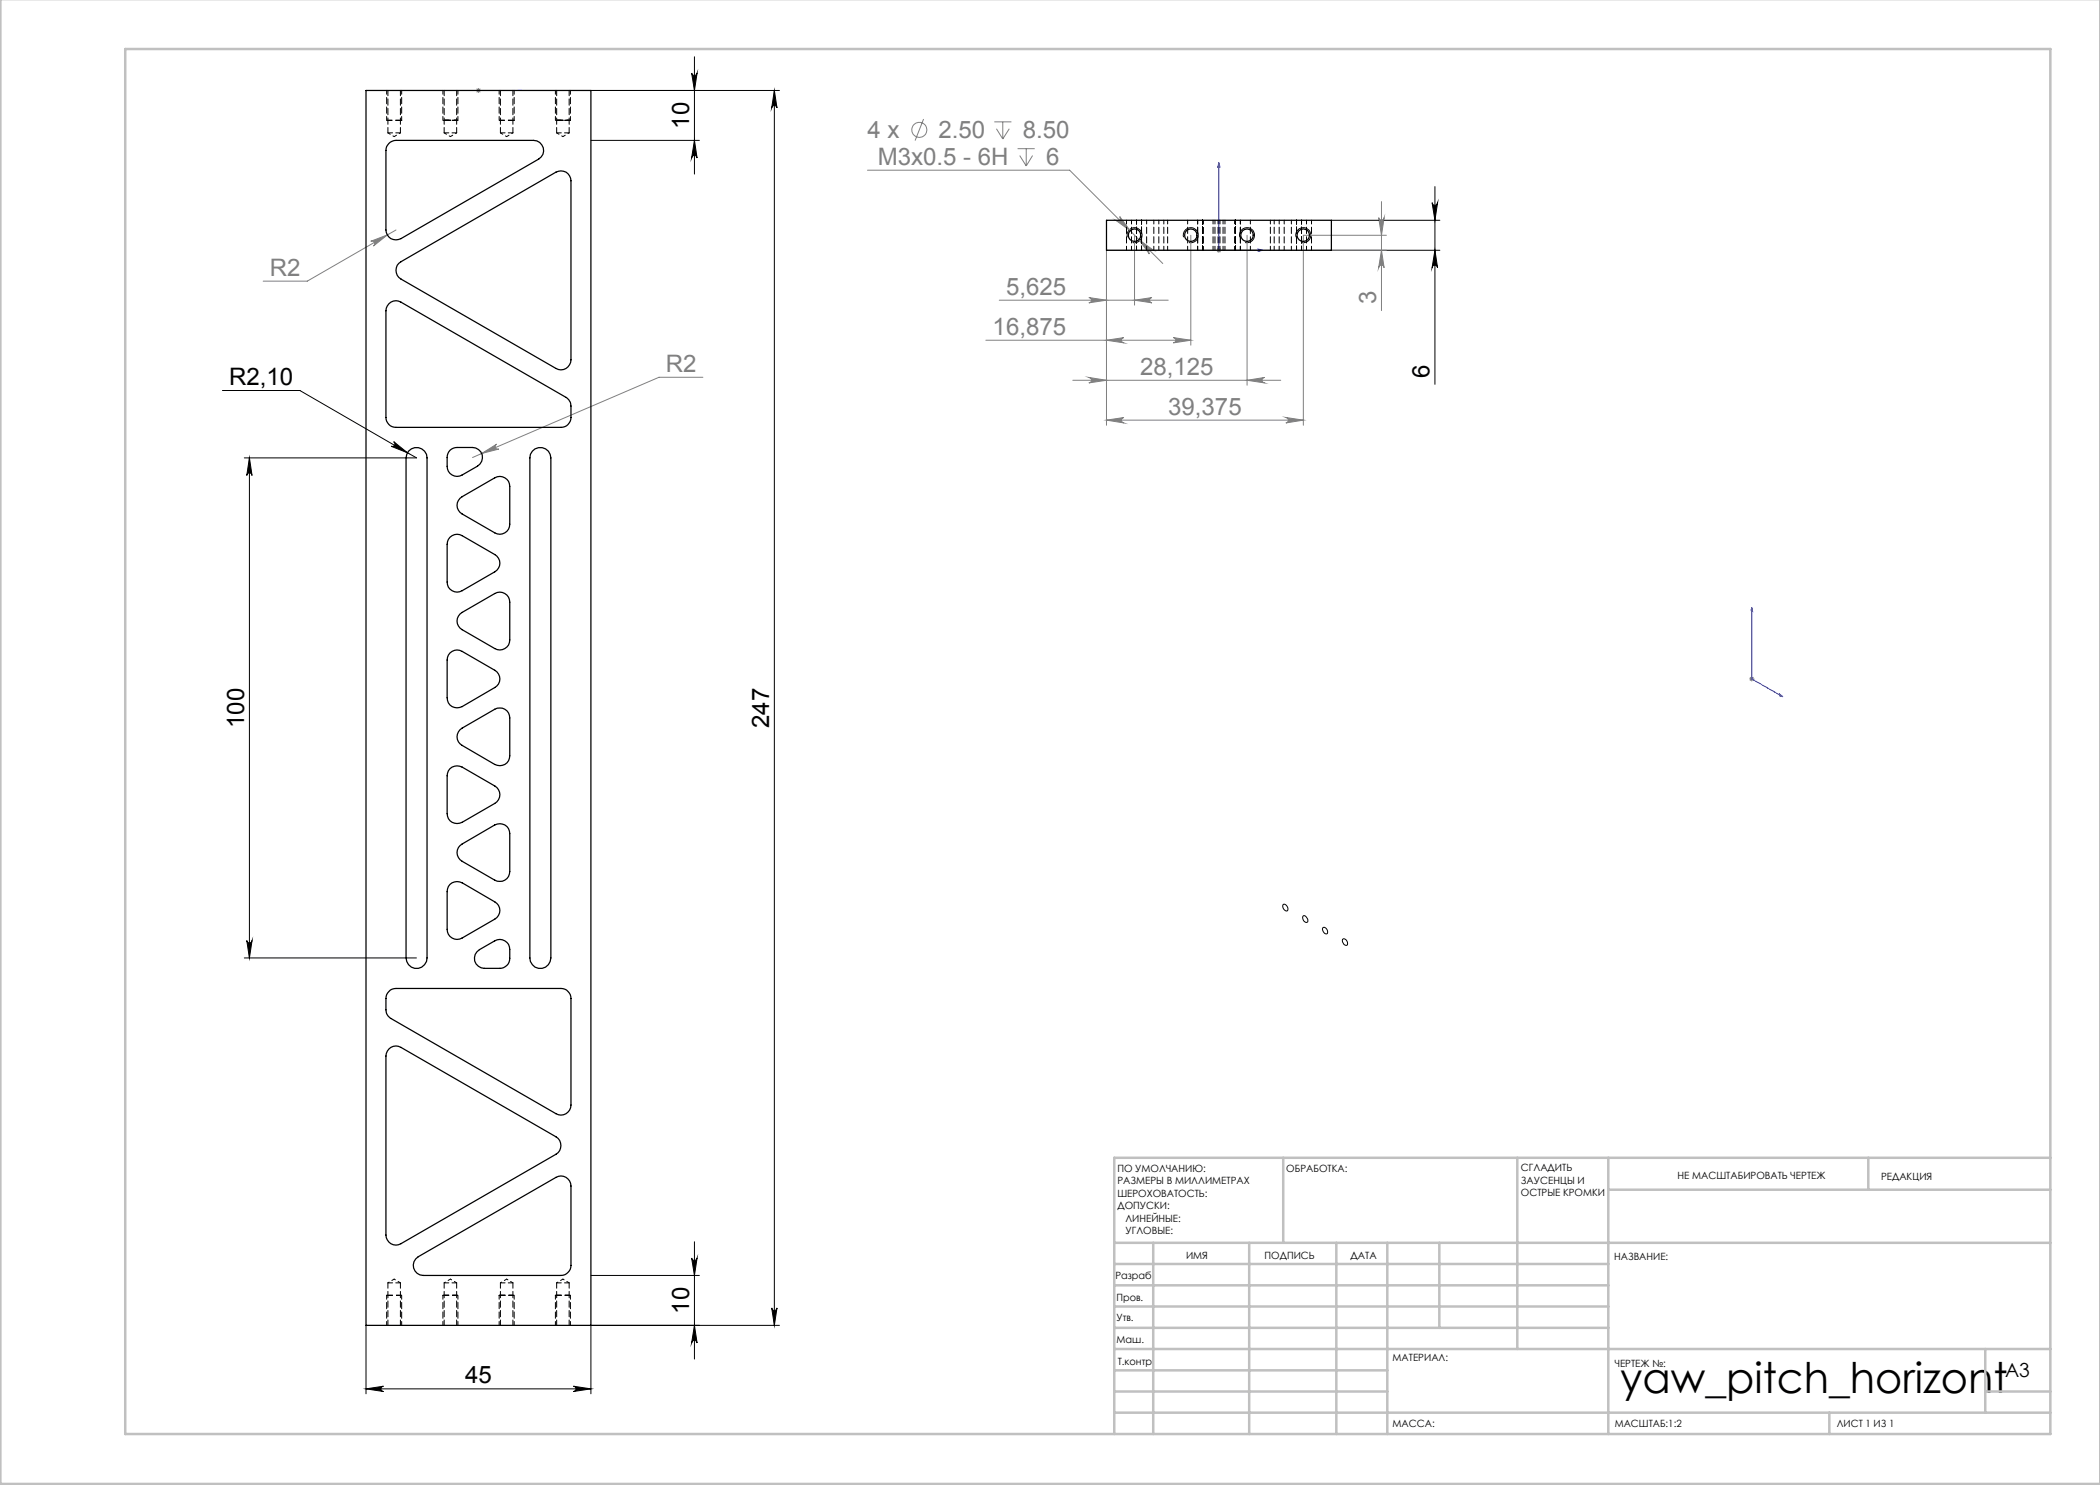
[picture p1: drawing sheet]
<svg xmlns="http://www.w3.org/2000/svg" width="420mm" height="297mm" viewBox="0 0 420 297" stroke-linecap="round" stroke-linejoin="round" font-family="sans-serif">
<g fill="none" stroke="#808080" stroke-width=".2">
<path d="M95.2 18.1h1M95.3 17.7l.8 .7M95.7 17.6v1M96.1 17.7l-.8 .7M173.5 34h40.4l18.7 18.7M184.7 23.8l-1.7 4.3M198.9 24.4h3.4M199.3 25.7l1.3 2.1M200.6 24.4v3.4M201.9 25.7l-1.3 2.1M203.5 29.7h3.4M203.9 31.1l1.3 2.1"/>
<path d="M205.2 29.7v3.5M206.5 31.1l-1.3 2.1M74.2 48.3l3.3-1.3-2.8 2.2a.55 .55 0 0 0 .2-.7 .55 .55 0 0 0-.7-.2zM79.2 46l-17.7 10.2h-8.9M217.8 59.5l3.5 .5-3.5 .6a.53 .53 0 0 0 .5-.6 .53 .53 0 0 0-.5-.5zM223.2 44.1a.54 .54 0 0 0 .7-.1 .54 .54 0 0 0 0-.7l2.1 2.8zM226.9 47.1v13.9M227.8 47.9l2.8 2.1a.55 .55 0 0 0-.7 0 .55 .55 0 0 0 0 .8zM238.2 47.1v21.9M243.4 49.7l.7 .7M243.8 49.5v1M244.1 49.7l-.7 .7"/>
<path d="M249.4 47.1v29.9M275.7 43.5a.55 .55 0 0 0 .6 .6 .55 .55 0 0 0 .5-.6l-.5 3.6zM276.3 40.3v21.8M276.3 50.1l.5 3.4a.55 .55 0 0 0-.5-.5 .55 .55 0 0 0-.6 .5zM277.3 50.1h-56v35M277.3 47.1h-16.6v38M140.6 75.5h-8.8l-37.3 16M197.2 68h41M199.8 60h33.8M214.6 76.1h41.6M217.8 75.5l3.5 .6-3.5 .5a.55 .55 0 0 0 .5-.6 .55 .55 0 0 0-.5-.5zM221.3 68l3.5-.5a.53 .53 0 0 0-.5 .5 .53 .53 0 0 0 .5 .6z"/>
<path d="M226.9 60l3.5-.5a.53 .53 0 0 0-.5 .5 .53 .53 0 0 0 .5 .6zM234.7 67.5l3.5 .5-3.5 .6a.53 .53 0 0 0 .5-.6 .53 .53 0 0 0-.5-.5zM249.4 76.1l3.5-.6a.55 .55 0 0 0-.5 .5 .55 .55 0 0 0 .5 .6zM96.3 90.7l3-1.9a.54 .54 0 0 0-.2 .7 .54 .54 0 0 0 .7 .3zM221.3 84l3.5-.5a.55 .55 0 0 0-.5 .5 .55 .55 0 0 0 .5 .6zM221.3 84h39.4M257.2 83.5l3.5 .5-3.5 .6a.55 .55 0 0 0 .5-.6 .55 .55 0 0 0-.5-.5zM349.8 135.8h1.1M350 135.4l.7 .7M350.3 135.3v1M350.7 135.4l-.7 .7"/>
<circle cx="183.9" cy="26" r="1.51"/>
</g>
<g fill="none" stroke="#000" stroke-width=".2">
<path d="M118.2 18.1h37.7M138.3 14.6a.55 .55 0 0 0 .6 .5 .55 .55 0 0 0 .5-.5l-.5 3.5zM138.9 11.4v23.4M154.9 18.1l.5 3.5a.53 .53 0 0 0-.5-.5 .53 .53 0 0 0-.6 .5zM154.9 18.1v247M118.2 28.1h21.7M138.9 28.1l.5 3.5a.55 .55 0 0 0-.5-.5 .55 .55 0 0 0-.6 .5zM287 37.3v39.6M225.5 47.4a1.5 1.5 0 0 1 1.3-1.8 1.5 1.5 0 0 1 1.6 1.6 1.5 1.5 0 0 1-1.9 1.3M236.7 47.4a1.5 1.5 0 0 1 1.3-1.8 1.5 1.5 0 0 1 1.7 1.6 1.5 1.5 0 0 1-1.9 1.3M248 47.4a1.5 1.5 0 0 1 1.3-1.8 1.5 1.5 0 0 1 1.6 1.6 1.5 1.5 0 0 1-1.9 1.3M259.2 47.4a1.5 1.5 0 0 1 1.3-1.8 1.5 1.5 0 0 1 1.7 1.6 1.5 1.5 0 0 1-1.9 1.3"/>
<path d="M266.3 50.1h21.7M266.3 44.1h21.7M286.4 40.5a.55 .55 0 0 0 .6 .6 .55 .55 0 0 0 .5-.6l-.5 3.6zM287 50.1l.5 3.4a.55 .55 0 0 0-.5-.5 .55 .55 0 0 0-.6 .5zM44.5 78.1h15.5l23.3 13.5M48.9 91.6h34.4M49.9 91.6l.5 3.5a.53 .53 0 0 0-.5-.5 .53 .53 0 0 0-.5 .5zM49.9 91.6v100M78.7 88.3l2.8 2.3-3.3-1.4a.53 .53 0 0 0 .7-.2 .53 .53 0 0 0-.2-.7zM48.9 191.6h34.4M49.4 188.1a.53 .53 0 0 0 .5 .5 .53 .53 0 0 0 .5-.5l-.5 3.5zM256.7 180.9a.88 .88 0 0 1 .8 1.3 .86 .86 0 0 1-.8-1.3z"/>
<path d="M260.7 183.2a.88 .88 0 0 1 .7 1.3 .86 .86 0 0 1-.7-1.3zM264.7 185.5a.85 .85 0 0 1 .7 1.3 .85 .85 0 0 1-.7-1.3zM268.5 187.9a.76 .76 0 0 1 .9 .2 .76 .76 0 0 1 0 1 .86 .86 0 0 1-.9-1.2zM118.2 255.1h21.7M138.3 251.6a.55 .55 0 0 0 .6 .5 .55 .55 0 0 0 .5-.5l-.5 3.5zM138.9 248.4v23.4M73.2 277.8l3.5-.6a.53 .53 0 0 0-.5 .6 .53 .53 0 0 0 .5 .5zM73.2 265.1v13.7M73.2 277.8h45M114.7 277.2l3.5 .6-3.5 .5a.53 .53 0 0 0 .5-.5 .53 .53 0 0 0-.5-.6zM118.2 265.1v13.7M118.2 265.1h37.7"/>
<path d="M138.9 265.1l.5 3.5a.55 .55 0 0 0-.5-.5 .55 .55 0 0 0-.6 .5zM154.3 261.6a.53 .53 0 0 0 .6 .5 .53 .53 0 0 0 .5-.5l-.5 3.5z"/>
</g>
<path d="M80.2 24.1h-2.9M91.5 24.1h-2.9M102.7 24.1h-2.9M114 24.1h-2.9M77.4 259.1h2.9M88.7 259.1h2.9M99.9 259.1h2.9M111.2 259.1h2.9" fill="none" stroke="#000" stroke-width=".2" stroke-dasharray="1.3 .6" stroke-dashoffset=".1" stroke-linecap="butt"/>
<path d="M80.2 24.1h-2.9M102.7 24.1h-2.9M77.4 259.1h2.9M88.7 259.1h2.9M99.9 259.1h2.9M111.2 259.1h2.9" fill="none" stroke="#000" stroke-width=".25" stroke-dasharray="1.3 .6" stroke-dashoffset=".1" stroke-linecap="butt"/>
<path d="M91.6 24.1h-3h3M114.1 24.1h-3h3" fill="none" stroke="#000" stroke-width=".25" stroke-dasharray="1.3 .6" stroke-dashoffset=".5" stroke-linecap="butt"/>
<path d="M88.9 24.1h2.4M111.4 24.1h2.4M88.9 259.1h2.4M100.2 259.1h2.4M111.4 259.1h2.4" fill="none" stroke="#000" stroke-width=".25" stroke-dasharray="1.3 .6" stroke-dashoffset=".4" stroke-linecap="butt"/>
<path d="M95.5 18.1h.4zM95.7 18.1h.1M95.7 18.1h8.7M104.4 18.1h-.9h.9M243.8 32.6l.2 .8h-.4zM243.8 32.6v17.5h8.7M251.6 49.8l.9 .3-.9 .2zM350.3 121.5l.2 .8-.3-.2zM350.3 121.5v14.3l6.3 3.5M355.9 138.8l.7 .5-.7-.1z" fill="none" stroke="#00f" stroke-width=".2"/>
<g fill="none" stroke="#000" stroke-width=".2" stroke-dasharray="1.3 .6" stroke-dashoffset=".5">
<path d="M77.3 18.1v6M88.6 18.1v6M99.8 18.1v6M111.1 18.1v6M80.3 24.1v-6M91.6 24.1v-6M102.8 24.1v-6M114.1 24.1v-6M77.3 259.1v6M88.6 259.1v6M99.8 259.1v6M111.1 259.1v6"/>
<path d="M80.3 265.1v-6M91.6 265.1v-6M102.8 265.1v-6M114.1 265.1v-6"/>
</g>
<path d="M80.3 24.1h-.1M91.6 24.1h-.1M102.8 24.1h-.1M114.1 24.1h-.1M77.3 259.1h.1M88.6 259.1h.1M99.8 259.1h.1M111.1 259.1h.1" fill="none" stroke="#000" stroke-width=".2" stroke-dasharray="1.3 .6"/>
<path d="M80.3 24.1h-.1M88.8 24.1h.1M102.8 24.1h-.1M111.3 24.1h.1M77.3 259.1h.1M88.6 259.1h.1M88.8 259.1h.1M99.8 259.1h.1M100.1 259.1h.1M111.1 259.1h.1M111.3 259.1h.1" fill="none" stroke="#000" stroke-width=".25" stroke-dasharray="1.3 .6"/>
<g fill="none" stroke="#c0c0c0" stroke-width=".5">
<path d="M.1 -.1v296.9h419.9M25 9.8h385.1v277h-385.1zM256.6 231.6v17M303.5 231.6v38.2M321.7 231.6v55.2M321.7 237.9h88.4M373.7 231.6v6.3M410.1 231.6h-187.3v55.2M222.8 248.6h187.3M222.8 257.1h98.9M222.8 252.8h98.9M230.6 248.6v38.2"/>
<path d="M249.8 248.6v38.2M267.3 248.6v38.2M277.5 248.6v38.2M287.9 248.6v17M222.8 265.6h98.9M222.8 261.3h98.9M222.8 278.3h54.7M222.8 274.1h54.7M222.8 269.8h187.3M397.1 278.3h13M397.1 269.8v12.7M222.8 282.5h187.3"/>
<path d="M365.9 282.5v4.3"/>
</g>
<g fill="#00f">
<path d="M103.5 18.1h.9zM95.5 18.1h.4z"/>
<path d="M251.6 49.8l.9 .3-.9 .2zM243.8 32.6l.2 .8h-.4zM355.9 138.8l.7 .5-.7-.1zM350.3 121.5l.2 .8-.3-.2z"/>
</g>
<g fill="#000">
<path d="M78.7 88.3l2.8 2.3-3.3-1.4a.53 .53 0 0 0 .7-.2 .53 .53 0 0 0-.2-.7z"/>
<path d="M154.9 18.1l.5 3.5a.53 .53 0 0 0-.5-.5 .53 .53 0 0 0-.6 .5zM154.3 261.6a.53 .53 0 0 0 .6 .5 .53 .53 0 0 0 .5-.5l-.5 3.5zM49.9 91.6l.5 3.5a.53 .53 0 0 0-.5-.5 .53 .53 0 0 0-.5 .5zM49.4 188.1a.53 .53 0 0 0 .5 .5 .53 .53 0 0 0 .5-.5l-.5 3.5zM138.3 251.6a.55 .55 0 0 0 .6 .5 .55 .55 0 0 0 .5-.5l-.5 3.5zM138.9 265.1l.5 3.5a.55 .55 0 0 0-.5-.5 .55 .55 0 0 0-.6 .5zM138.3 14.6a.55 .55 0 0 0 .6 .5 .55 .55 0 0 0 .5-.5l-.5 3.5zM138.9 28.1l.5 3.5a.55 .55 0 0 0-.5-.5 .55 .55 0 0 0-.6 .5z"/>
<path d="M287 50.1l.5 3.4a.55 .55 0 0 0-.5-.5 .55 .55 0 0 0-.6 .5zM286.4 40.5a.55 .55 0 0 0 .6 .6 .55 .55 0 0 0 .5-.6l-.5 3.6z"/>
<path d="M73.2 277.8l3.5-.6a.53 .53 0 0 0-.5 .6 .53 .53 0 0 0 .5 .5zM114.7 277.2l3.5 .6-3.5 .5a.53 .53 0 0 0 .5-.5 .53 .53 0 0 0-.5-.6z"/>
</g>
<g fill="#808080">
<path d="M74.2 48.3a.55 .55 0 0 1 .7 .2 .55 .55 0 0 1-.2 .7l2.8-2.2zM96.3 90.7l3.5-.9a.54 .54 0 0 1-.7-.3 .54 .54 0 0 1 .2-.7zM227.8 47.9l2.1 2.9a.55 .55 0 0 1 0-.8 .55 .55 0 0 1 .7 0zM223.2 44.1l2.8 2-2.1-2.8a.54 .54 0 0 1 0 .8 .54 .54 0 0 1-.7 0zM221.3 84l3.5-.5a.55 .55 0 0 0-.5 .5 .55 .55 0 0 0 .5 .6zM257.2 83.5l3.5 .5-3.5 .6a.55 .55 0 0 0 .5-.6 .55 .55 0 0 0-.5-.5zM217.8 75.5l3.5 .6-3.5 .5a.55 .55 0 0 0 .5-.6 .55 .55 0 0 0-.5-.5zM249.4 76.1l3.5-.6a.55 .55 0 0 0-.5 .5 .55 .55 0 0 0 .5 .6zM221.3 68l3.5-.5a.53 .53 0 0 0-.5 .5 .53 .53 0 0 0 .5 .6zM234.7 67.5l3.5 .5-3.5 .6a.53 .53 0 0 0 .5-.6 .53 .53 0 0 0-.5-.5zM217.8 59.5l3.5 .5-3.5 .6a.53 .53 0 0 0 .5-.6 .53 .53 0 0 0-.5-.5zM226.9 60l3.5-.5a.53 .53 0 0 0-.5 .5 .53 .53 0 0 0 .5 .6z"/>
<path d="M276.3 50.1l.5 3.4a.55 .55 0 0 0-.5-.5 .55 .55 0 0 0-.6 .5zM275.7 43.5a.55 .55 0 0 0 .6 .6 .55 .55 0 0 0 .5-.6l-.5 3.6z"/>
</g>
<g fill="none" stroke="#000" stroke-width=".25">
<path d="M73.2 18.1h45v247h-45zM77.8 28.7l.6-.4 .8-.2h27.5a2.01 2.01 0 0 1 2 1.5 2.01 2.01 0 0 1-1 2.2l-27.5 15.9a1.99 1.99 0 0 1-3-1.7v-15.9a1.78 1.78 0 0 1 .6-1.4zM79.8 52.7l31.4-18.3a1.99 1.99 0 0 1 3 1.8v35.8a1.99 1.99 0 0 1-3 1.7l-31-17.9a2.03 2.03 0 0 1-.4-3.1zM221.3 44.1h45v6h-45zM77.8 60.7a1.93 1.93 0 0 1 2.4-.3l33 19.1a2.14 2.14 0 0 1 1 1.7v2.3a1.99 1.99 0 0 1-2 2h-33a1.99 1.99 0 0 1-2-2v-21.3l.1-.6zM81.7 90.2a2.1 2.1 0 0 1 2.3-.6 2.1 2.1 0 0 1 1.4 2v100a2.1 2.1 0 0 1-2.1 2.1 2.1 2.1 0 0 1-2.1-2.1v-100l.2-.7zM90 90.1l1-.6h3.5a2 2 0 0 1 2 1.5 2 2 0 0 1-1 2.2l-3.1 1.8a1.99 1.99 0 0 1-3-1.7 4.1 4.1 0 0 1 .3-2.9zM92 99.7l7-4.1a1.99 1.99 0 0 1 3 1.7v7.5a1.99 1.99 0 0 1-3 1.8l-6.6-3.8a1.97 1.97 0 0 1-.4-3.1zM106.5 90.2a2.1 2.1 0 0 1 2.3-.6 2.1 2.1 0 0 1 1.4 2v100a2.1 2.1 0 0 1-2.1 2.1 2.1 2.1 0 0 1-2.1-2.1v-100l.1-.7zM90 107.5a2 2 0 0 1 2.4-.4l6.6 3.8a1.97 1.97 0 0 1 0 3.5l-6.6 3.7a1.99 1.99 0 0 1-3-1.7v-7.5l.3-1zM90 130.6a2 2 0 0 1 2.4-.3l6.6 3.8a1.97 1.97 0 0 1 0 3.4l-6.6 3.8a1.99 1.99 0 0 1-3-1.7v-7.6l.3-1zM92 122.8l7-4.1a1.99 1.99 0 0 1 3 1.7v7.6a1.99 1.99 0 0 1-3 1.7l-6.6-3.8a1.97 1.97 0 0 1-.4-3.1z"/>
<path d="M90 153.7a2.14 2.14 0 0 1 2.4-.3l6.6 3.8a2 2 0 0 1 0 3.5l-6.6 3.8a1.99 1.99 0 0 1-3-1.8v-7.6l.3-.9zM92 145.9l7-4.1a1.99 1.99 0 0 1 3 1.8v7.6a1.99 1.99 0 0 1-3 1.7l-6.6-3.8a1.97 1.97 0 0 1-.4-3.2zM90 176.9a2.14 2.14 0 0 1 2.4-.3l6.6 3.8a1.97 1.97 0 0 1 0 3.4l-6.6 3.8a1.99 1.99 0 0 1-3-1.7v-7.6l.3-1zM92 169.1l7-4.1a1.99 1.99 0 0 1 3 1.7v7.6a1.99 1.99 0 0 1-3 1.7l-6.6-3.7a1.98 1.98 0 0 1-.4-3.2zM77.8 198.3a1.78 1.78 0 0 1 1.4-.6h33a2.05 2.05 0 0 1 2 2v21.3a1.99 1.99 0 0 1-3 1.7l-33-19a2.02 2.02 0 0 1-1-1.7v-2.3a1.78 1.78 0 0 1 .6-1.4zM95.4 190.4l.5-.5 3.1-1.7a1.99 1.99 0 0 1 3 1.7 4.3 4.3 0 0 1-.4 2.9l-.2 .3a1.92 1.92 0 0 1-1.4 .6h-3.1a1.99 1.99 0 0 1-1.8-1.2 1.99 1.99 0 0 1 .3-2.1zM77.8 209.8a1.93 1.93 0 0 1 2.4-.3l31 17.9a2.04 2.04 0 0 1 0 3.5l-31 17.8a1.99 1.99 0 0 1-3-1.7v-35.8l.1-.5zM83.1 251.8l.5-.4 27.6-15.9a1.99 1.99 0 0 1 3 1.7v15.9a2.05 2.05 0 0 1-2 2h-27.5a2.01 2.01 0 0 1-1.9-1.2 2.01 2.01 0 0 1 .3-2.1z"/>
<circle cx="226.9" cy="47.1" r="1.24"/>
<circle cx="238.1" cy="47" r="1.25"/>
<circle cx="249.4" cy="47" r="1.25"/>
<circle cx="260.7" cy="47" r="1.25"/>
</g>
<path d="M77.6 26.6h2.5M88.8 26.6h2.5M100.1 26.6h2.5M111.3 26.6h2.5M80.1 256.6h-2.5M91.3 256.6h-2.5M102.6 256.6h-2.5M113.8 256.6h-2.5" fill="none" stroke="#000" stroke-width=".2" stroke-dasharray="1.3 .6" stroke-dashoffset=".3"/>
<g fill="none" stroke="#000" stroke-width=".2" stroke-dasharray="1.3 .6" stroke-dashoffset=".2">
<path d="M77.6 18.1v8.5M88.8 18.1v8.5M100.1 18.1v8.5M111.3 18.1v8.5M80.1 26.6v-8.5M91.3 26.6v-8.5M102.6 26.6v-8.5M113.8 26.6v-8.5M77.6 256.6v8.5M88.8 256.6v8.5M100.1 256.6v8.5M111.3 256.6v8.5"/>
<path d="M80.1 265.1v-8.5M91.3 265.1v-8.5M102.6 265.1v-8.5M113.8 265.1v-8.5"/>
</g>
<g fill="none" stroke="#000" stroke-width=".2" stroke-dasharray="1.3 .6" stroke-dashoffset=".7">
<path d="M77.6 26.6l1.2 .7M78.8 27.3l1.3-.7M88.8 26.6l1.3 .7M90.1 27.3l1.2-.7M100.1 26.6l1.2 .7M101.3 27.3l1.3-.7M111.3 26.6l1.3 .7M112.6 27.3l1.2-.7M78.8 255.8l-1.2 .8M80.1 256.6l-1.3-.8M90.1 255.8l-1.3 .8M91.3 256.6l-1.2-.8"/>
<path d="M101.3 255.8l-1.2 .8M102.6 256.6l-1.3-.8M112.6 255.8l-1.3 .8M113.8 256.6l-1.2-.8"/>
</g>
<g fill="none" stroke="#000" stroke-width=".2" stroke-dasharray="1.3 .6" stroke-dashoffset=".5">
<path d="M225.3 44v6M226.3 50v-6M227.3 44v6M227.3 50v-6M228.3 50v-6M228.3 44v6M229.3 50v-6M230.8 44v6M231.8 44v6M232.8 50v-6M233.5 50v-6M237.5 44v6"/>
<path d="M239.5 44v6M240.5 50v-6M240.5 44v6M242.6 50v-6M243 44v6M243.6 44v6M244 44v6M244.6 50v-6M245 50v-6M247.1 50v-6M247.1 44v6M248.1 44v6"/>
<path d="M248.1 50v-6M250.1 50v-6M254.1 50v-6M254.8 50v-6M255.8 44v6M256.8 50v-6M258.3 50v-6M259.3 50v-6M259.3 44v6M260.3 44v6M260.3 50v-6M261.3 50v-6"/>
<path d="M262.3 50v-6"/>
</g>
<text font-size="8.5" x="324" y="278.5">yaw_pitch_horizont</text>
<g font-size="4.8">
<text x="137.8" y="25.7" transform="rotate(-90 137.8 25.7)">10</text>
<text x="45.8" y="77">R2,10</text>
<text x="285.9" y="75.5" transform="rotate(-90 285.9 75.5)">6</text>
<text x="48.8" y="145.6" transform="rotate(-90 48.8 145.6)">100</text>
<text x="153.8" y="145.6" transform="rotate(-90 153.8 145.6)">247</text>
<text x="137.8" y="262.7" transform="rotate(-90 137.8 262.7)">10</text>
<text x="93" y="276.7">45</text>
</g>
<g font-size="4.8" fill="#808080">
<text x="173.5" y="27.6">4 x</text>
<text x="187.7" y="27.6">2.50</text>
<text x="204.6" y="27.6">8.50</text>
<text x="175.5" y="32.9">M3x0.5 - 6H</text>
<text x="209.2" y="32.9">6</text>
<text x="54" y="55.1">R2</text>
<text x="201.2" y="58.9">5,625</text>
<text x="275.2" y="60.8" transform="rotate(-90 275.2 60.8)">3</text>
<text x="198.5" y="66.9">16,875</text>
<text x="133.1" y="74.4">R2</text>
<text x="228" y="74.9">28,125</text>
<text x="233.6" y="82.9">39,375</text>
</g>
<text font-size="3.9" x="401" y="275.4">A3</text>
<g font-size="2">
<text x="223.5" y="234.4">ПО УМОЛЧАНИЮ:</text>
<text x="223.5" y="236.9">РАЗМЕРЫ В МИЛЛИМЕТРАХ</text>
<text x="223.5" y="239.4">ШЕРОХОВАТОСТЬ:</text>
<text x="257.2" y="234.4">ОБРАБОТКА:</text>
<text x="304.2" y="234.3">СГЛАДИТЬ</text>
<text x="304.2" y="236.8">ЗАУСЕНЦЫ И</text>
<text x="304.2" y="239.3">ОСТРЫЕ КРОМКИ</text>
<text x="335.5" y="235.8">НЕ МАСШТАБИРОВАТЬ ЧЕРТЕЖ</text>
<text x="376.2" y="236">РЕДАКЦИЯ</text>
<text x="223.5" y="241.9">ДОПУСКИ:</text>
<text x="225.1" y="244.4">ЛИНЕЙНЫЕ:</text>
<text x="225.1" y="246.9">УГЛОВЫЕ:</text>
<text x="237.2" y="251.8">ИМЯ</text>
<text x="252.9" y="251.7">ПОДПИСЬ</text>
<text x="270.1" y="251.7">ДАТА</text>
<text x="223.1" y="255.9">Разраб.</text>
<text x="322.8" y="252">НАЗВАНИЕ:</text>
<text x="223.3" y="260.1">Пров.</text>
<text x="223.3" y="264.2">Утв.</text>
<text x="223.3" y="268.6">Маш.</text>
<text x="223.5" y="272.9">Т.контр</text>
<text x="278.5" y="272.3">МАТЕРИАЛ:</text>
<text x="323" y="273.4">ЧЕРТЕЖ №:</text>
<text x="278.5" y="285.3">МАССА:</text>
<text x="323" y="285.4">МАСШТАБ:1:2</text>
<text x="367.4" y="285.4">ЛИСТ 1 ИЗ 1</text>
</g>
</svg>
